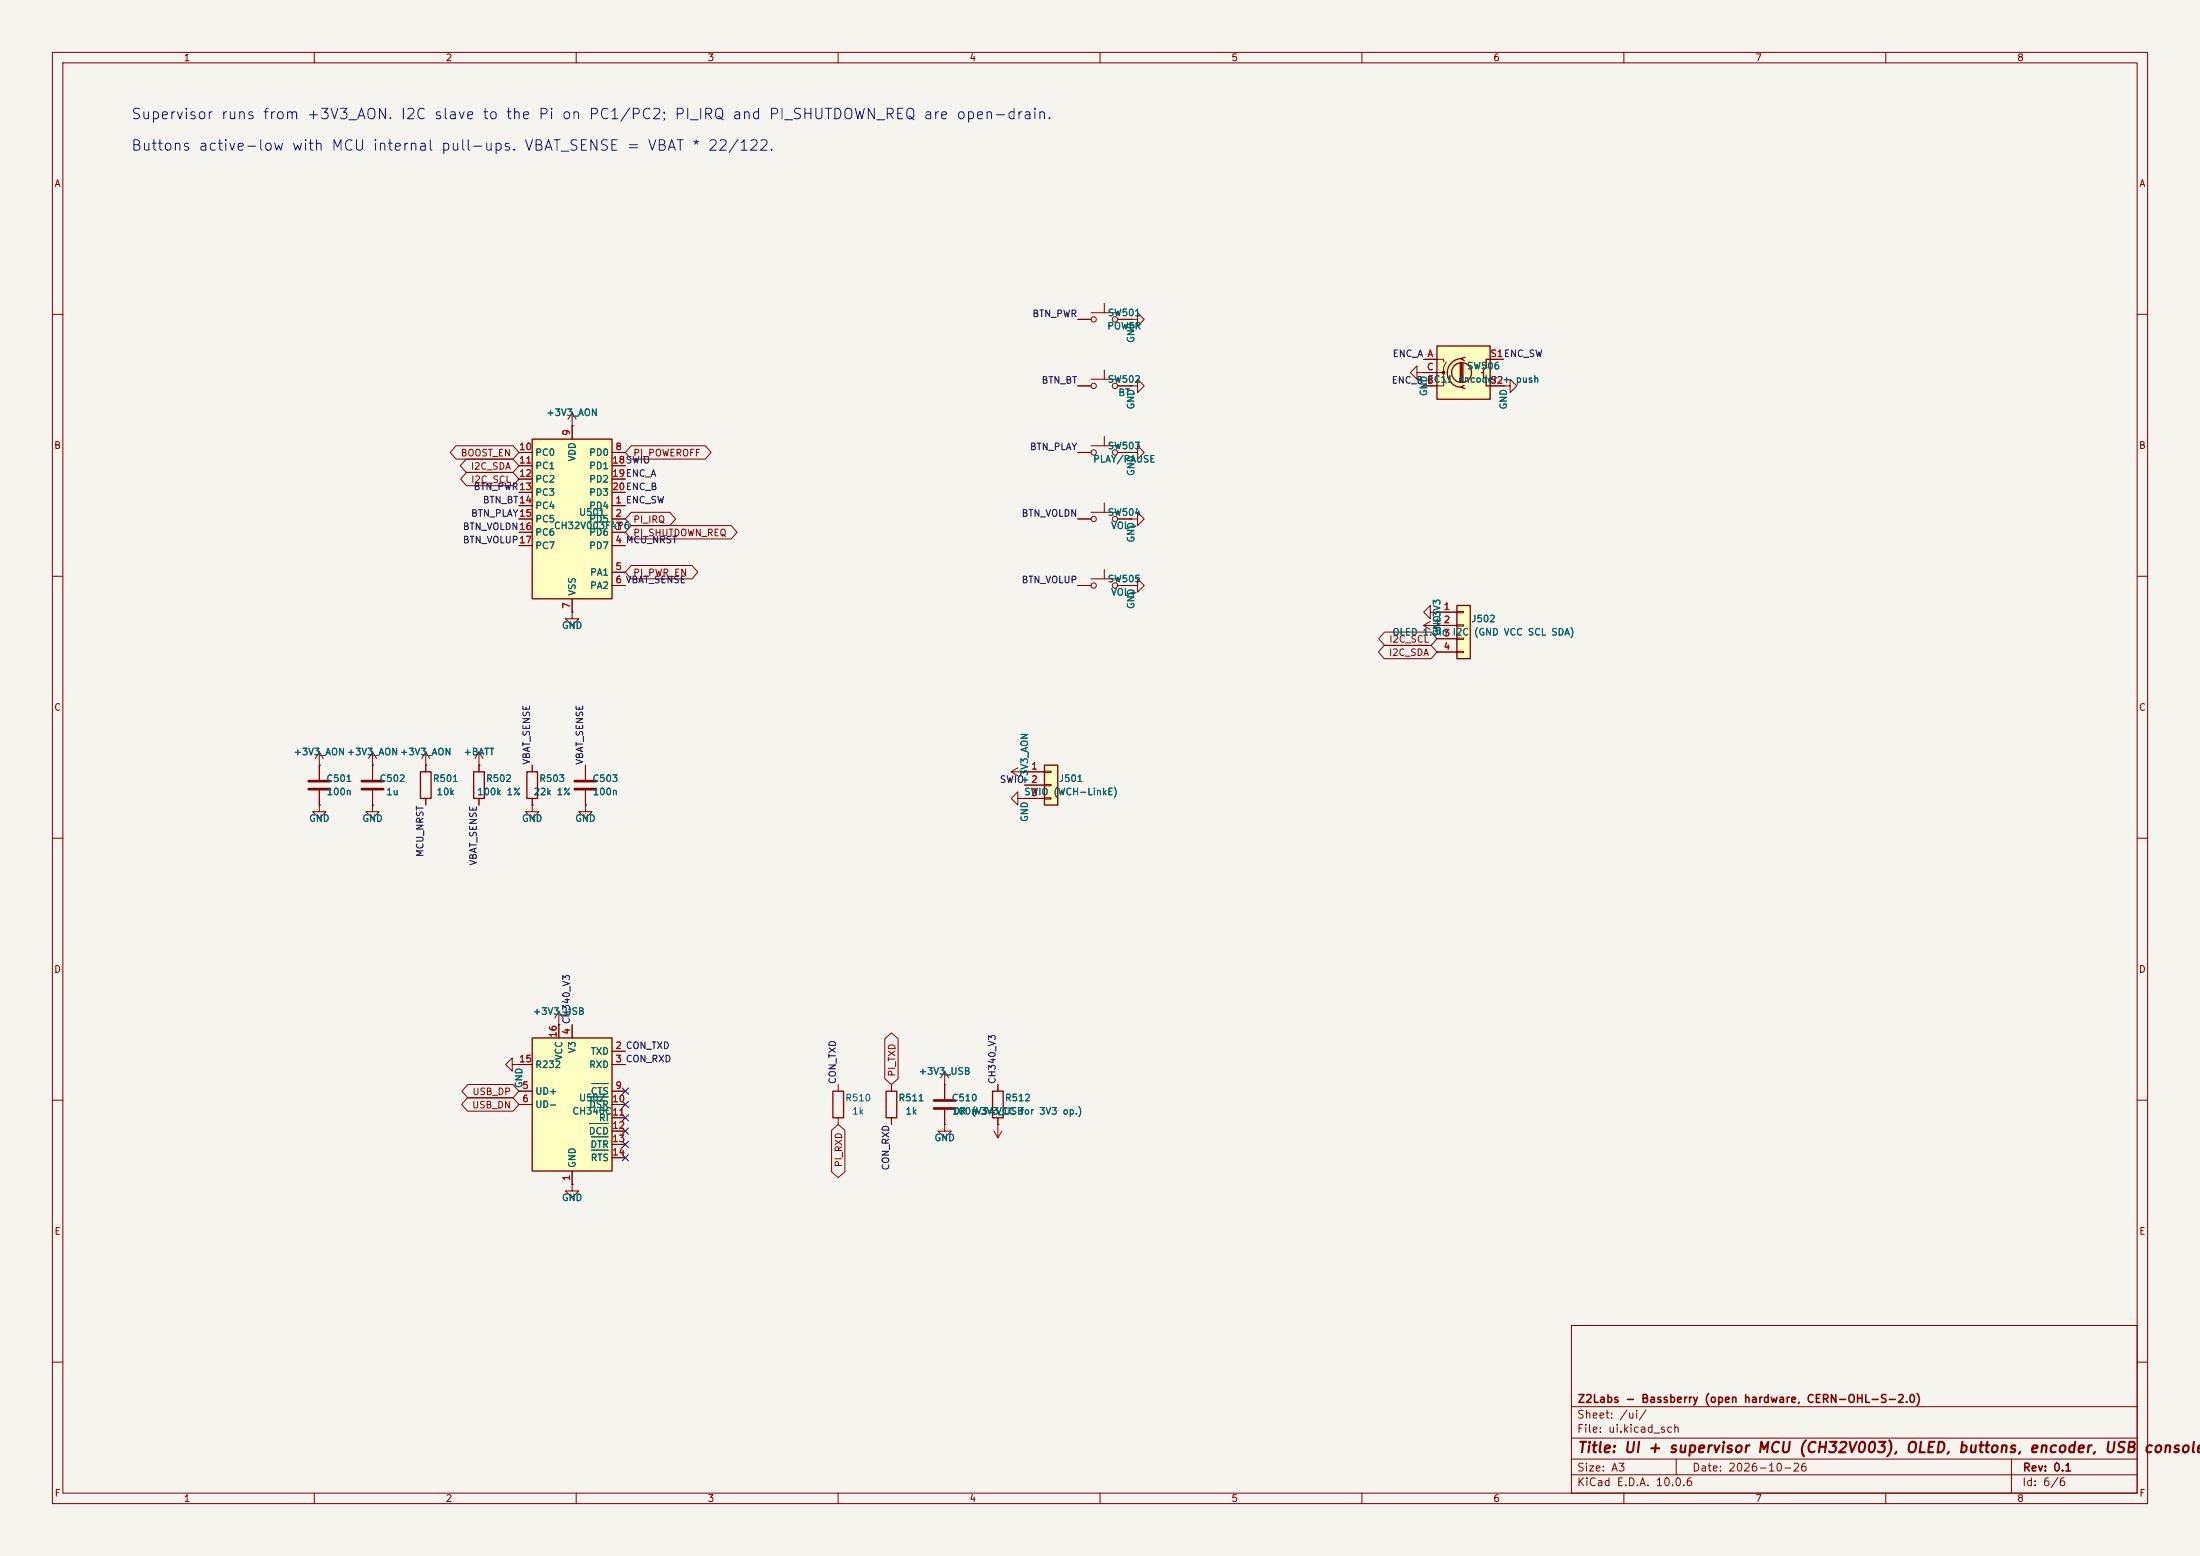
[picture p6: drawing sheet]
<svg xmlns="http://www.w3.org/2000/svg" width="420mm" height="297mm" viewBox="0 0 420 297" stroke-linecap="round" stroke-linejoin="round" font-family="sans-serif">
<path d="M0 0h420v297h-420z" fill="#f5f4ef" stroke="#f5f4ef" stroke-width=".19"/>
<g fill="none" stroke="#840000" stroke-width=".19">
<path d="M10 10h400v277h-400zM12 12h396v273h-396zM60 10v2M110 10v2M160 10v2M210 10v2M260 10v2M310 10v2M360 10v2M10 60h2M408 60h2M10 110h2"/>
<path d="M408 110h2M10 160h2M71.1 146.1h.1M71.1 143.5l-.7 1.3M71.1 143.5l.8 1.3M71.1 143.5v2.6M408 160h2M10 210h2M408 210h2M300 253h108v32h-108zM10 260h2M300 278.5h108"/>
<path d="M300 274.5h108M300 268.5h108M320 278.5v3M384 278.5v6.5M408 260h2M60 285v2M110 285v2M160 285v2M210 285v2M260 285v2M300 281.5h108M310 285v2"/>
<path d="M360 285v2"/>
</g>
<path d="M199.4 146.1h2.5v7.6h-2.5z" fill="#ffffc2"/>
<path d="M199.4 146.1h2.5v7.6h-2.5z" fill="none" stroke="#840000" stroke-width=".25"/>
<g fill="none" stroke="#840000" stroke-width=".19">
<path d="M215.9 111.8h1.3v-1.3l1.2 1.3-1.2 1.2v-1.2M215.9 111.8h.1M271.8 119.4l1.2 .7M271.8 119.4h2.5M273 118.6l-1.2 .8M274.3 119.4h.1M71.1 153.7v1.2h1.3l-1.3 1.3-1.3-1.3h1.3M71.1 153.7h.1M195.6 147.3h3.8M195.6 149.9h3.8M195.6 152.4h3.8M199.4 147.2h1.3v.2h-1.3z"/>
<path d="M199.4 149.7h1.3v.3h-1.3zM199.4 152.3h1.3v.2h-1.3z"/>
</g>
<path d="M101.6 83.8h15.2v30.5h-15.2z" fill="#ffffc2"/>
<path d="M101.6 83.8h15.2v30.5h-15.2zM80.3 147.3h2v5.1h-2zM90.4 147.3h2.1v5.1h-2.1zM100.6 147.3h2v5.1h-2z" fill="none" stroke="#840000" stroke-width=".25"/>
<g fill="none" stroke="#840000" stroke-width=".19">
<path d="M109.2 78.7v5.1M109.2 78.7l-.7 1.3M109.2 78.7l.8 1.3M270.5 71.1v-1.2l-1.3 1.2 1.3 1.3v-1.3h1.3M271.8 71.1h.1M287 73.7h1.3v-1.3l1.3 1.3-1.3 1.2v-1.2M287 73.7h.1M99.1 96.5h2.5M99.1 99.1h2.5M99.1 86.4h2.5M99.1 88.9h2.5M99.1 91.4h2.5"/>
<path d="M99.1 94h2.5M109.2 81.3h.1M116.8 96.5h2.6M116.8 99.1h2.6M116.8 86.4h2.6M116.8 88.9h2.6M116.8 91.4h2.6M116.8 94h2.6M205.7 99.1h2.6M205.7 86.4h2.6M208.3 97.8h5.1M208.3 85.1h5.1"/>
<path d="M210.8 83.3v1.8M210.8 96v1.8M213.4 99.1h2.5M213.4 86.4h2.5M215.9 99.1h1.3v-1.3l1.2 1.3-1.2 1.2v-1.2M215.9 99.1h.1M99.1 101.6h2.5M99.1 104.1h2.5M109.2 116.8v1.3h1.3l-1.3 1.3-1.3-1.3h1.3M109.2 116.8h.1M109.2 114.3v2.5M116.8 101.6h2.6"/>
<path d="M116.8 104.1h2.6M116.8 109.2h2.6M116.8 111.8h2.6M205.7 111.8h2.6M208.3 110.5h5.1M210.8 108.7v1.8M213.4 111.8h2.5M273 116.8v-1.2l-1.2 1.2 1.2 1.3v-1.3h1.3M274.3 116.8h.1M61 146.1h.1M61 153.7v1.2h1.2l-1.2 1.3-1.3-1.3h1.3M61 153.7h.1"/>
<path d="M61 143.5l-.8 1.3M61 143.5l.7 1.3M61 143.5v5.3M61 150.9v2.8M71.1 146.1v2.7M71.1 150.9v2.8M81.3 146.1h.1M81.3 143.5l-.8 1.3M81.3 143.5l.7 1.3M81.3 143.5v3.8M81.3 152.4v1.3M91.4 146.1h.1"/>
<path d="M91.4 143.5l-.7 1.3M91.4 143.5l.8 1.3M91.4 143.5v3.8M91.4 152.4v1.3M101.6 146.1v1.2M101.6 152.4v1.3M111.8 146.1v2.7M111.8 150.9v2.8M193 147.3l1.3 .8M193 147.3h2.6M194.3 146.6l-1.3 .7M195.6 147.3h.1"/>
<circle cx="208.8" cy="86.4" r=".51"/>
<circle cx="208.8" cy="99.1" r=".51"/>
<circle cx="212.9" cy="99.1" r=".51"/>
<circle cx="212.9" cy="86.4" r=".51"/>
<circle cx="208.8" cy="111.8" r=".51"/>
<circle cx="212.9" cy="111.8" r=".51"/>
</g>
<path d="M58.9 149.1h4.1M58.9 150.6h4.1M69.1 149.1h4.1M69.1 150.6h4.1M109.7 149.1h4.1M109.7 150.6h4.1" fill="none" stroke="#840000" stroke-width=".51"/>
<path d="M278.1 115.6h2.6v10.1h-2.6z" fill="#ffffc2"/>
<path d="M278.1 115.6h2.6v10.1h-2.6z" fill="none" stroke="#840000" stroke-width=".25"/>
<path d="M274.3 116.8h3.8M274.3 119.4h3.8M278.1 116.7h1.3v.3h-1.3zM278.1 119.3h1.3v.2h-1.3zM274.3 121.9h3.8M274.3 124.5h3.8M278.1 121.8h1.3v.2h-1.3zM278.1 124.3h1.3v.3h-1.3z" fill="none" stroke="#840000" stroke-width=".19"/>
<path d="M274.3 66h10.2v10.2h-10.2z" fill="#ffffc2"/>
<g fill="none" stroke="#840000" stroke-width=".25">
<path d="M274.3 66h10.2v10.2h-10.2zM278.8 69.3v3.6M279 68.4a2.73 2.73 0 0 0-2.7 2.8 2.73 2.73 0 0 0 2.7 2.7M279 69.3v3.6M279.3 69.3v3.6M279.5 73.5l-.6 .4 .8 .3M279.7 68.2l-.8 .3 .6 .3M282.8 71.1h.4M283.2 70.1v2M283.7 72.1v1.6h.8M284.5 68.6h-.8v1.5M159 208.3h2v5.1h-2z"/>
<path d="M169.2 208.3h2v5.1h-2zM189.5 208.3h2v5.1h-2z"/>
<circle cx="279" cy="71.1" r="1.9"/>
<circle cx="283.7" cy="70.1" r=".13"/>
<circle cx="283.7" cy="72.1" r=".13"/>
</g>
<g fill="none" stroke="#840000" stroke-width=".19">
<path d="M208.3 59.7h5.1M210.8 57.9v1.8M205.7 73.7h2.6M205.7 61h2.6M208.3 72.4h5.1M210.8 70.6v1.8M213.4 73.7h2.5M213.4 61h2.5M215.9 61h1.3v-1.3l1.2 1.3-1.2 1.2v-1.2M215.9 61h.1M215.9 73.7h1.3v-1.3l1.2 1.3-1.2 1.2v-1.2M215.9 73.7h.1"/>
<path d="M271.8 68.6h3.8v.5M271.8 71.1h3.8v1l.5 1.1M275.6 73.2v.5h-3.8M276.1 69.1l-.5 1v1h-.5M284.5 68.6h2.5M284.5 73.7h2.5M215.9 86.4h1.3v-1.3l1.2 1.3-1.2 1.2v-1.2M215.9 86.4h.1M101.6 153.7v1.2h1.3l-1.3 1.3-1.3-1.3h1.3M101.6 153.7h.1M111.8 153.7v1.2h1.2l-1.2 1.3-1.3-1.3h1.3M111.8 153.7h.1"/>
<path d="M194.3 152.4v-1.3l-1.3 1.3 1.3 1.3v-1.3h1.3M195.6 152.4h.1M106.7 195.6h.1M106.7 193l-.8 1.3M106.7 193l.7 1.3M106.7 193v2.6M97.8 203.2v-1.3l-1.3 1.3 1.3 1.3v-1.3h1.3M99.1 203.2h.1M160 207v1.3M160 213.4v1.2M170.2 207v1.3M170.2 213.4v1.2"/>
<path d="M180.3 207h.1M180.3 214.6v1.3h1.3l-1.3 1.3-1.2-1.3h1.2M180.3 214.6h.1M180.3 204.5v5.3M180.3 211.8v2.8M180.3 204.5l-.7 1.2M180.3 204.5l.8 1.2M189.7 215.9l.8 1.3M190.5 214.6h.1M190.5 207v1.3M190.5 213.4v3.8M191.3 215.9l-.8 1.3"/>
<path d="M109.2 226.1v1.2h1.3l-1.3 1.3-1.3-1.3h1.3M109.2 226.1h.1"/>
<circle cx="208.8" cy="61" r=".51"/>
<circle cx="208.8" cy="73.7" r=".51"/>
<circle cx="212.9" cy="61" r=".51"/>
<circle cx="212.9" cy="73.7" r=".51"/>
</g>
<circle cx="275.6" cy="71.1" r=".25" fill="#840000" stroke="#840000" stroke-width=".19"/>
<path d="M178.3 210.1h4.1M178.3 211.6h4.1" fill="none" stroke="#840000" stroke-width=".51"/>
<path d="M101.6 198.1h15.2v25.4h-15.2z" fill="#ffffc2"/>
<path d="M101.6 198.1h15.2v25.4h-15.2z" fill="none" stroke="#840000" stroke-width=".25"/>
<g fill="none" stroke="#840000" stroke-width=".19">
<path d="M205.7 73.7h2.6M205.7 61h2.6M213.4 73.7h2.5M213.4 61h2.5M215.9 61h.1M215.9 73.7h.1M271.8 71.1h.1M271.8 68.6h2.5M271.8 73.7h2.5M271.8 71.1h2.5M284.5 68.6h2.5M284.5 73.7h2.5"/>
<path d="M287 73.7h.1M87.1 85.1h10.8l1.2 1.3-1.2 1.2h-10.8l-1.2-1.2zM89 87.6h8.9l1.2 1.3-1.2 1.3h-8.9l-1.1-1.3zM89.1 90.2h8.8l1.2 1.2-1.2 1.3h-8.8l-1.2-1.3zM99.1 96.5h2.5M99.1 99.1h2.5M99.1 86.4h2.5M99.1 88.9h2.5M99.1 91.4h2.5M99.1 94h2.5M109.2 81.3h.1M109.2 81.3v2.5"/>
<path d="M116.8 96.5h2.6M116.8 99.1h2.6M116.8 86.4h2.6M116.8 88.9h2.6M116.8 91.4h2.6M116.8 94h2.6M120.5 85.1h14.1l1.2 1.3-1.2 1.2h-14.1l-1.1-1.2zM120.5 97.8h7.4l1.1 1.3-1.1 1.2h-7.4l-1.1-1.2zM205.7 99.1h2.6M205.7 86.4h2.6M213.4 99.1h2.5M213.4 86.4h2.5"/>
<path d="M215.9 99.1h.1M215.9 86.4h.1M99.1 101.6h2.5M99.1 104.1h2.5M109.2 116.8h.1M109.2 114.3v2.5M116.8 101.6h2.6M116.8 104.1h2.6M116.8 109.2h2.6M116.8 111.8h2.6M120.5 100.3h19.1l1.1 1.3-1.1 1.3h-19.1l-1.1-1.3zM120.5 107.9h11.6l1.1 1.3-1.1 1.3h-11.6l-1.1-1.3z"/>
<path d="M205.7 111.8h2.6M213.4 111.8h2.5M215.9 111.8h.1M274.3 116.8h.1M274.3 119.4h.1M274.3 116.8h3.8M274.3 119.4h3.8M264.3 123.2h8.9l1.1 1.3-1.1 1.2h-8.9l-1.2-1.2zM264.3 120.6h8.9l1.1 1.3-1.1 1.3h-8.9l-1.1-1.3zM274.3 121.9h3.8M274.3 124.5h3.8M61 153.7h.1"/>
<path d="M61 146.1h.1M61 146.1v2.7M61 150.9v2.8M71.1 146.1h.1M71.1 153.7h.1M71.1 146.1v2.7M71.1 150.9v2.8M81.3 146.1h.1M81.3 146.1v1.2M81.3 152.4v1.3M91.4 146.1h.1M91.4 146.1v1.2"/>
<path d="M91.4 152.4v1.3M101.6 153.7h.1M101.6 146.1v1.2M101.6 152.4v1.3M111.8 153.7h.1M111.8 146.1v2.7M111.8 150.9v2.8M195.6 147.3h.1M195.6 152.4h.1M195.6 147.3h3.8M195.6 149.9h3.8M195.6 152.4h3.8"/>
<path d="M106.7 195.6h.1M106.7 195.6v2.5M109.2 195.6v2.5M168.9 198.3l1.3-1.1 1.3 1.1v7.6l-1.3 1.1-1.3-1.1zM89.2 209.5h8.7l1.2 1.3-1.2 1.3h-8.7l-1.1-1.3zM89.3 207h8.6l1.2 1.3-1.2 1.3h-8.6l-1.1-1.3zM99.1 203.2h.1M99.1 203.2h2.5M99.1 208.3h2.5M99.1 210.8h2.5M116.8 200.7h2.6M116.8 203.2h2.6"/>
<path d="M116.8 208.3h2.6M116.8 210.8h2.6M116.8 213.4h2.6M116.8 215.9h2.6M116.8 218.4h2.6M158.7 215.7l1.3-1.1 1.3 1.1v8l-1.3 1.1-1.3-1.1zM170.2 207v1.3M170.2 213.4v1.2M180.3 207h.1M180.3 214.6h.1M180.3 207v2.8M180.3 211.8v2.8"/>
<path d="M190.5 214.6h.1M190.5 207v1.3M190.5 213.4v1.2M109.2 226.1h.1M109.2 223.5v2.6M116.8 221h2.6"/>
</g>
<path d="M112.5 214.5h3.6M112.6 209.4h3.5M112.9 217h3.2M112.9 206.8h3.2M112.9 219.5h3.2M114.5 211.9h1.6" fill="none" stroke="#006464" stroke-width=".19"/>
<path d="M118.8 212.8l1.2 1.2M118.8 215.3l1.2 1.2M118.8 217.8l1.2 1.2M118.8 210.2l1.2 1.2M118.8 207.7l1.2 1.2M120 212.8l-1.2 1.2M120 215.3l-1.2 1.2M120 217.8l-1.2 1.2M120 210.2l-1.2 1.2M120 207.7l-1.2 1.2M118.8 220.4l1.2 1.2M120 220.4l-1.2 1.2" fill="none" stroke="#000084" stroke-width=".19"/>
<g font-size="2" fill="#0000c2">
<text x="24.9" y="23.3">Supervisor runs from +3V3_AON. I2C slave to the Pi on PC1/PC2; PI_IRQ and PI_SHUTDOWN_REQ are open-drain.</text>
<text x="24.9" y="29.3">Buttons active-low with MCU internal pull-ups. VBAT_SENSE = VBAT * 22/122.</text>
</g>
<g font-size="2" fill="#840000">
<text x="301" y="277.8">Title: UI + supervisor MCU (CH32V003), OLED, buttons, encoder, USB</text>
<text x="409.1" y="277.8">console</text>
</g>
<g font-size="1.5" fill="#840000">
<text x="301" y="268.1">Z2Labs - Bassberry (open hardware, CERN-OHL-S-2.0)</text>
<text x="300.9" y="273.8">File: ui.kicad_sch</text>
<text x="300.9" y="271.1">Sheet: /ui/</text>
<text x="300.9" y="281.2">Size: A3</text>
<text x="322.9" y="281.2">Date: 2026-10-26</text>
<text x="386" y="281.2">Rev: 0.1</text>
<text x="300.9" y="284">KiCad E.D.A. 10.0.6</text>
<text x="385.9" y="284">Id: 6/6</text>
</g>
<g font-size="1.3" fill="#840000">
<text x="35" y="12">1</text>
<text x="85" y="12">2</text>
<text x="135" y="12">3</text>
<text x="185" y="12">4</text>
<text x="235" y="12">5</text>
<text x="285" y="12">6</text>
<text x="335" y="12">7</text>
<text x="385" y="12">8</text>
<text x="10.3" y="36">A</text>
<text x="408.3" y="36">A</text>
<text x="10.2" y="86">B</text>
<text x="87.8" y="87.4">BOOST_EN</text>
<text x="89.8" y="90">I2C_SDA</text>
<text x="120.8" y="87.4">PI_POWEROFF</text>
<text x="408.2" y="86">B</text>
<text x="89.8" y="92.5">I2C_SCL</text>
<text x="120.8" y="100.1">PI_IRQ</text>
<text x="120.8" y="102.7">PI_SHUTDOWN_REQ</text>
<text x="120.8" y="110.3">PI_PWR_EN</text>
<text x="265" y="125.5">I2C_SDA</text>
<text x="265.1" y="123">I2C_SCL</text>
<text x="10.2" y="136">C</text>
<text x="408.2" y="136">C</text>
<text x="10.2" y="186">D</text>
<text x="408.2" y="186">D</text>
<text x="90.1" y="209.3">USB_DP</text>
<text x="171.2" y="205.6" transform="rotate(-90 171.2 205.6)">PI_TXD</text>
<text x="90" y="211.9">USB_DN</text>
<text x="161.1" y="222.9" transform="rotate(-90 161.1 222.9)">PI_RXD</text>
<text x="10.3" y="236">E</text>
<text x="408.3" y="236">E</text>
<text x="10.3" y="286">F</text>
<text x="35" y="287">1</text>
<text x="85" y="287">2</text>
<text x="135" y="287">3</text>
<text x="185" y="287">4</text>
<text x="235" y="287">5</text>
<text x="285" y="287">6</text>
<text x="335" y="287">7</text>
<text x="385" y="287">8</text>
<text x="408.3" y="286">F</text>
</g>
<g font-size="1.3" fill="#0f0f0f">
<text x="197" y="60.8">BTN_PWR</text>
<text x="265.7" y="68.5">ENC_A A</text>
<text x="198.7" y="73.5">BTN_BT</text>
<text x="265.6" y="73.5">ENC_B B</text>
<text x="196.5" y="86.2">BTN_PLAY</text>
<text x="90.3" y="93.9">BTN_PWR13</text>
<text x="88.2" y="101.5">BTN_VOLDN16</text>
<text x="89.8" y="98.9">BTN_PLAY15</text>
<text x="92.1" y="96.4">BTN_BT14</text>
<text x="194.9" y="98.9">BTN_VOLDN</text>
<text x="88.2" y="104">BTN_VOLUP17</text>
<text x="194.9" y="111.6">BTN_VOLUP</text>
<text x="101.5" y="146.1" transform="rotate(-90 101.5 146.1)">VBAT_SENSE</text>
<text x="111.6" y="146.1" transform="rotate(-90 111.6 146.1)">VBAT_SENSE</text>
<text x="190.8" y="149.7">SWIO</text>
<text x="81.2" y="163.7" transform="rotate(-90 81.2 163.7)">MCU_NRST</text>
<text x="91.3" y="165.3" transform="rotate(-90 91.3 165.3)">VBAT_SENSE</text>
<text x="159.9" y="207" transform="rotate(-90 159.9 207)">CON_TXD</text>
<text x="190.4" y="207" transform="rotate(-90 190.4 207)">CH340_V3</text>
<text x="170.1" y="223.5" transform="rotate(-90 170.1 223.5)">CON_RXD</text>
</g>
<g font-size="1.3" fill="#006464">
<text x="211.3" y="63.2">POWER</text>
<text x="211.4" y="60.7">SW501</text>
<text x="216.9" y="65.6" transform="rotate(-90 216.9 65.6)">GND</text>
<text x="279.9" y="70.8">SW506</text>
<text x="211.4" y="73.4">SW502</text>
<text x="213.4" y="75.9">BT</text>
<text x="272.4" y="73.4">EC11 encoder</text>
<text x="272.7" y="75.7" transform="rotate(-90 272.7 75.7)">GND</text>
<text x="104.2" y="79.7">+3V3_AON</text>
<text x="216.9" y="78.3" transform="rotate(-90 216.9 78.3)">GND</text>
<text x="288" y="78.3" transform="rotate(-90 288 78.3)">GND</text>
<text x="102.1" y="87.3">PC0</text>
<text x="102.1" y="89.9">PC1</text>
<text x="110.2" y="88.2" transform="rotate(-90 110.2 88.2)">VDD</text>
<text x="112.4" y="87.3">PD0</text>
<text x="112.4" y="89.9">PD1</text>
<text x="208.6" y="88.6">PLAY/PAUSE</text>
<text x="211.4" y="86.1">SW503</text>
<text x="102.1" y="92.4">PC2</text>
<text x="102.1" y="94.9">PC3</text>
<text x="112.4" y="92.4">PD2</text>
<text x="112.4" y="94.9">PD3</text>
<text x="216.9" y="91" transform="rotate(-90 216.9 91)">GND</text>
<text x="102.1" y="97.5">PC4</text>
<text x="102.1" y="100">PC5</text>
<text x="105.6" y="101.3">CH32V003F4P6</text>
<text x="110.4" y="98.8">U501</text>
<text x="112.4" y="97.5">PD4</text>
<text x="112.4" y="100">PD5</text>
<text x="211.4" y="98.8">SW504</text>
<text x="212" y="101.3">VOL-</text>
<text x="102.1" y="102.6">PC6</text>
<text x="102.1" y="105.1">PC7</text>
<text x="112.4" y="102.6">PD6</text>
<text x="112.4" y="105.1">PD7</text>
<text x="216.9" y="103.7" transform="rotate(-90 216.9 103.7)">GND</text>
<text x="110.2" y="113.8" transform="rotate(-90 110.2 113.8)">VSS</text>
<text x="112.5" y="110.2">PA1</text>
<text x="112.5" y="112.7">PA2</text>
<text x="211.4" y="111.5">SW505</text>
<text x="212" y="114">VOL+</text>
<text x="216.9" y="116.4" transform="rotate(-90 216.9 116.4)">GND</text>
<text x="275.3" y="119.5" transform="rotate(-90 275.3 119.5)">+3V3</text>
<text x="280.8" y="119.1">J502</text>
<text x="107.2" y="120.3">GND</text>
<text x="265.7" y="121.6">OLED 1.3in</text>
<text x="275.3" y="121.4" transform="rotate(-90 275.3 121.4)">GND</text>
<text x="281.3" y="121.6">(GND VCC SCL SDA)</text>
<text x="55.9" y="144.5">+3V3_AON+3V3_AON+3V3_AON</text>
<text x="62.2" y="149.6">C501</text>
<text x="72.4" y="149.6">C502</text>
<text x="82.5" y="149.6">R501</text>
<text x="88.4" y="144.5">+BATT</text>
<text x="92.7" y="149.6">R502</text>
<text x="102.8" y="149.6">R503</text>
<text x="113" y="149.6">C503</text>
<text x="196.5" y="149.8" transform="rotate(-90 196.5 149.8)">+3V3_AON</text>
<text x="202" y="149.6">J501</text>
<text x="62.3" y="152.1">100n</text>
<text x="73.6" y="152.1">1u</text>
<text x="83.2" y="152.1">10k</text>
<text x="91" y="152.1">100k 1%</text>
<text x="101.7" y="152.1">22k 1%</text>
<text x="113.1" y="152.1">100n</text>
<text x="195.4" y="152.1">SWIO (WCH-LinkE)</text>
<text x="58.9" y="157.2">GND</text>
<text x="69.1" y="157.2">GND</text>
<text x="99.5" y="157.2">GND</text>
<text x="109.7" y="157.2">GND</text>
<text x="196.5" y="157" transform="rotate(-90 196.5 157)">GND</text>
<text x="101.6" y="194">+3V3_USB</text>
<text x="107.6" y="202.5" transform="rotate(-90 107.6 202.5)">VCC</text>
<text x="110.2" y="201.2" transform="rotate(-90 110.2 201.2)">V3</text>
<text x="112.7" y="201.6">TXD</text>
<text x="100" y="207.8" transform="rotate(-90 100 207.8)">GND</text>
<text x="102.1" y="209.2">UD+</text>
<text x="102.1" y="204.2">R232</text>
<text x="112.4" y="204.2">RXD</text>
<text x="112.7" y="209.2">CTS</text>
<text x="175.3" y="205.4">+3V3_USB</text>
<text x="102.1" y="211.8">UD-</text>
<text x="109.2" y="213.1">CH340C11</text>
<text x="110.4" y="210.5">U502</text>
<text x="112.4" y="211.8">DSR</text>
<text x="114.2" y="214.3">RI</text>
<text x="161.3" y="210.5">R510</text>
<text x="162.6" y="213.1">1k</text>
<text x="171.4" y="210.5">R511</text>
<text x="172.7" y="213.1">1k</text>
<text x="181.6" y="210.5">C510</text>
<text x="181.6" y="213.1">100n</text>
<text x="181.9" y="213.1">0R (V3=VCC for 3V3 op.)</text>
<text x="185.4" y="213.1">+3V3_USB</text>
<text x="191.7" y="210.5">R512</text>
<text x="112.3" y="216.9">DCD</text>
<text x="112.6" y="219.4">DTR</text>
<text x="112.7" y="221.9">RTS</text>
<text x="178.3" y="218.1">GND</text>
<text x="110.2" y="223" transform="rotate(-90 110.2 223)">GND</text>
<text x="107.2" y="229.6">GND</text>
</g>
<g font-size="1.3" fill="#a90000">
<text x="272.3" y="71">C</text>
<text x="272.4" y="68.4">A</text>
<text x="284.4" y="68.4">S1ENC_SW</text>
<text x="284.4" y="68.4">S1</text>
<text x="272.3" y="73.5">B</text>
<text x="284.4" y="73.5">S2+ push</text>
<text x="109.1" y="83.3" transform="rotate(-90 109.1 83.3)">9</text>
<text x="99" y="86.2">10</text>
<text x="99" y="88.8">11</text>
<text x="116.8" y="88.8">18SWIO</text>
<text x="116.8" y="88.8">18</text>
<text x="117.4" y="86.2">8</text>
<text x="99" y="91.3">12</text>
<text x="99" y="93.8">13</text>
<text x="116.8" y="91.3">19ENC_A</text>
<text x="116.8" y="93.8">20ENC_B</text>
<text x="116.8" y="91.3">19</text>
<text x="116.8" y="93.8">20</text>
<text x="99" y="96.4">14</text>
<text x="99" y="98.9">15</text>
<text x="99" y="101.5">16</text>
<text x="117.4" y="96.4">1 ENC_SW</text>
<text x="117.4" y="98.9">2</text>
<text x="117.4" y="101.5">3</text>
<text x="117.4" y="96.4">1</text>
<text x="99" y="104">17</text>
<text x="117.4" y="104">4 MCU_NRST</text>
<text x="117.4" y="104">4</text>
<text x="117.4" y="109.1">5</text>
<text x="117.4" y="111.6">6 VBAT_SENSE</text>
<text x="117.4" y="111.6">6</text>
<text x="109.1" y="116.3" transform="rotate(-90 109.1 116.3)">7</text>
<text x="275.5" y="116.7">1</text>
<text x="275.5" y="119.2">2</text>
<text x="275.5" y="121.8">3 I2C</text>
<text x="275.5" y="124.3">4</text>
<text x="196.8" y="147.2">1</text>
<text x="196.8" y="149.7">2</text>
<text x="196.8" y="152.3">3</text>
<text x="109.1" y="197.6" transform="rotate(-90 109.1 197.6)">4 CH340_V3</text>
<text x="109.1" y="197.6" transform="rotate(-90 109.1 197.6)">4</text>
<text x="99" y="203.1">15</text>
<text x="106.5" y="198.2" transform="rotate(-90 106.5 198.2)">16</text>
<text x="117.4" y="200.5">2 CON_TXD</text>
<text x="117.4" y="203.1">3 CON_RXD</text>
<text x="117.4" y="200.5">2</text>
<text x="117.4" y="203.1">3</text>
<text x="99.6" y="208.1">5</text>
<text x="117.4" y="208.1">9</text>
<text x="99.6" y="210.7">6</text>
<text x="116.8" y="210.7">10</text>
<text x="116.8" y="215.8">12</text>
<text x="116.8" y="218.3">13</text>
<text x="116.8" y="220.8">14</text>
<text x="109.1" y="225.5" transform="rotate(-90 109.1 225.5)">1</text>
</g>
</svg>
